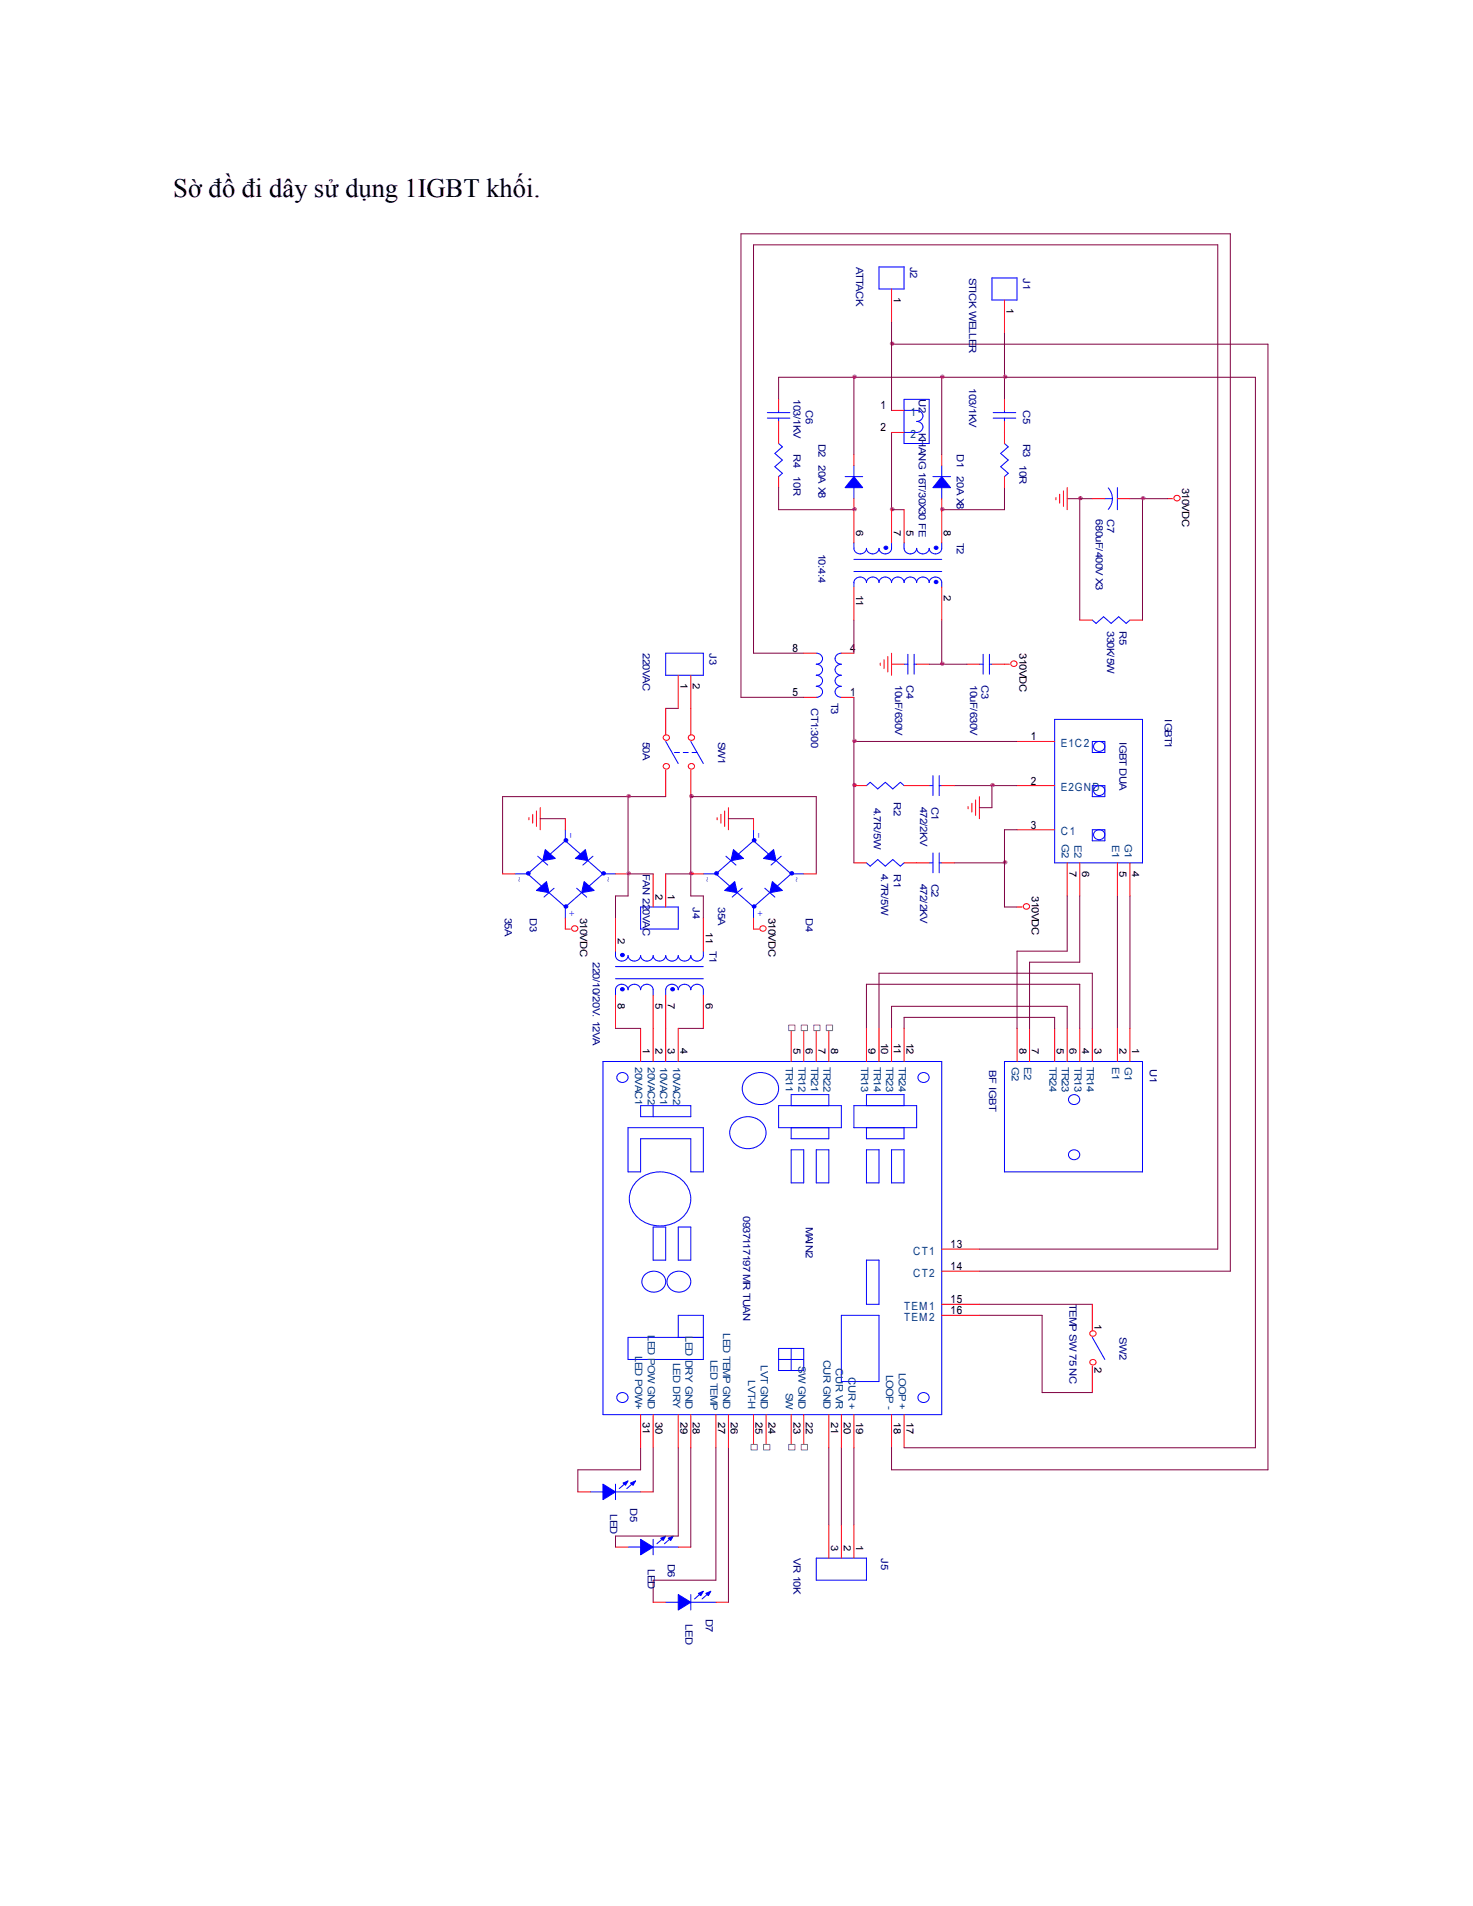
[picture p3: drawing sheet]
<svg xmlns="http://www.w3.org/2000/svg" width="216mm" height="279mm" viewBox="0 0 216 279" stroke-linecap="round" stroke-linejoin="round" font-family="sans-serif">
<g fill="none" stroke="#00f" stroke-width=".15">
<path d="M145.4 40.7h3.7v3.3h-3.7zM112.5 61.3h3.3M112.5 60.5h3.3M114.1 60.2v.3M114.1 61.3v.5M123.9 69.9h2.5M125.2 68.2v1.7M125.2 71.5v1.6M136.7 69.9h2.6M138 68.2v1.7M138 71.5v1.6M97.6 95.8h5.5v3.2h-5.5z"/>
<path d="M97.6 108.7l1.8 3.2M98.9 110.3h.7M100.1 110.3h.8M101.3 108.7l1.8 3.2M101.4 110.3h.8M154.6 105.5h12.9v21h-12.9zM160.1 108.7h1.8v1.6h-1.8zM160.1 115.2h1.8v1.6h-1.8zM160.5 115.4a.76 .76 0 0 1 1.2 0 .76 .76 0 0 1-.3 1.2 .76 .76 0 0 1-.9-.2 .76 .76 0 0 1 0-1zM160.5 108.9a.77 .77 0 0 1 1.2 0 .77 .77 0 0 1-.3 1.2 .76 .76 0 0 1-.9-.2 .76 .76 0 0 1 0-1zM90.2 139.4v.7a.93 .93 0 0 0 .9 .8 .93 .93 0 0 0 1-.8 .93 .93 0 0 0 .9 .8 .93 .93 0 0 0 .9-.8M93.9 133h5.5v3.2h-5.5z"/>
<path d="M103.1 139.4v.7a.93 .93 0 0 1-.9 .8 .93 .93 0 0 1-.9-.8 .93 .93 0 0 1-1 .8 .93 .93 0 0 1-.9-.8 .93 .93 0 0 1-.9 .8 .93 .93 0 0 1-.9-.8 .93 .93 0 0 1-.9 .8 .93 .93 0 0 1-1-.8 .93 .93 0 0 1-.9 .8 .93 .93 0 0 1-.9-.8M127 126.5l.6 .5 1.1-1 1.1 1 1.1-1 1.1 1 .5-.5M160.1 121.6h1.8v1.7h-1.8zM160.5 121.8a.76 .76 0 0 1 1.2 .1 .76 .76 0 0 1-.3 1.1 .76 .76 0 0 1-.9-.2 .76 .76 0 0 1 0-1zM90.2 141.7h12.9M90.2 143.5h12.9M93.9 145.1a.93 .93 0 0 1 .9-.8 .93 .93 0 0 1 .9 .8v.8M93.9 145.1a.93 .93 0 0 0-.9-.8 .93 .93 0 0 0-.9 .8 .93 .93 0 0 0-1-.8 .93 .93 0 0 0-.9 .8v.8M97.6 145.9v-.8a.93 .93 0 0 1 .9-.8 .93 .93 0 0 1 .9 .8 .93 .93 0 0 1 .9-.8 .93 .93 0 0 1 1 .8 .93 .93 0 0 1 .9-.8 .93 .93 0 0 1 .9 .8v.8M97.6 234.9h1.8M101.3 233.7v2.3M101.3 234.9h3.6"/>
<path d="M102.9 233.4l-1.1 1M104 233.4l-1.1 1"/>
</g>
<g fill="none" stroke="#f00" stroke-width=".15">
<path d="M114.1 58.5v1.7M147.2 44v4.8M114.1 61.8v1.6M125.2 66.6v1.6M125.2 73.1v1.6M138 66.6v1.6M138 73.1v1.6M99.4 99v4.8M101.3 99v4.8M147.2 97.4h.8M105.1 119.9v.3M105.7 119.4v1.3"/>
<path d="M106.2 118.9v2.2M106.8 118.4v3.2M149.1 115.2h5.5M149.1 108.7h5.5M90.2 134.6v4.8M95.7 128.1v4.9M97.6 128.1v4.9M103.1 134.6v4.8M125.2 126.5h1.8M132.5 126.5h1.9M149.1 133h.7M149.1 121.6h5.5"/>
<path d="M156.4 126.5v4.8M158.3 126.5v4.8M163.8 126.5v4.8M165.6 126.5v4.8M90.2 145.9v4.9M95.7 145.9v4.9M97.6 145.9v4.9M103.1 145.9v4.9M95.7 234.9h1.9M104.9 234.9h1.9"/>
<circle cx="148.6" cy="97.3" r=".43"/>
<circle cx="150.4" cy="132.8" r=".43"/>
</g>
<g fill="none" stroke="#800040" stroke-width=".15">
<path d="M130.7 50.5h55.1v165M138 55.3h-23.9v3.2M147.2 55.3v3.2M184 55.3v156.9M130.7 63.4v11.3M147.2 71.5v3.2h-9.2M165.6 73.1h1.9M110.4 95.8h7.4M73.7 116.8v11.3M97.6 103.8h1.8M119.6 116.8v11.3M125.2 102.2v6.5"/>
<path d="M139.9 115.2h5.5M90.2 131.3v3.3M101.3 128.1v3.2M139.9 126.5h7.3M130.7 147.5v3.3M132.5 149.1v1.7M150.9 141h7.4M160.1 142.7h-31.3v8.1M143.5 191.2h16.6M143.5 192.8h9.2v11.3M84.7 215.5v3.2M93.9 212.2v3.3"/>
<path d="M99.4 212.2v13M125.2 212.2v11.4M95.7 231.6v3.3"/>
</g>
<g fill="#f0f" stroke="#f0f" stroke-width=".15">
<circle cx="147.3" cy="126.4" r=".26"/>
<circle cx="130.8" cy="50.4" r=".26"/>
<circle cx="130.8" cy="74.6" r=".26"/>
<circle cx="125.2" cy="55.2" r=".26"/>
<circle cx="138.1" cy="74.6" r=".26"/>
</g>
<g fill="#00f" stroke="#00f" stroke-width=".15">
<path d="M138 69.9l1.3 1.6h-2.6z" fill-rule="evenodd"/>
<path d="M99.4 233.7l1.9 1.2-1.9 1.1z" fill-rule="evenodd"/>
<path d="M103.5 233.6l.7-.3-.4 .6z" fill-rule="evenodd"/>
<path d="M102.4 233.6l.7-.3-.4 .6z" fill-rule="evenodd"/>
<path d="M125.2 69.9l1.2 1.6h-2.5z" fill-rule="evenodd"/>
<circle cx="98.6" cy="145" r=".26"/>
<circle cx="91.2" cy="145" r=".26"/>
<circle cx="91.2" cy="140" r=".26"/>
</g>
<circle cx="101.3" cy="108.1" r=".43" fill="#fff" stroke="#f00" stroke-width=".15"/>
<path d="M101.3 103.8v3.9" fill="none" stroke="#f00" stroke-width=".15"/>
<circle cx="101.3" cy="112.3" r=".43" fill="#fff" stroke="#f00" stroke-width=".15"/>
<path d="M101.3 112.9v3.9" fill="none" stroke="#f00" stroke-width=".15"/>
<circle cx="97.7" cy="108.1" r=".43" fill="#fff" stroke="#f00" stroke-width=".15"/>
<path d="M97.6 103.8v3.9" fill="none" stroke="#f00" stroke-width=".15"/>
<circle cx="97.7" cy="112.3" r=".43" fill="#fff" stroke="#f00" stroke-width=".15"/>
<g fill="none" stroke="#f00" stroke-width=".15">
<path d="M130.7 42.4v4.8M147.2 58.5v1.7M114.1 63.4v1.6M114.1 69.9v1.6M125.2 74.7v4.9M130.7 60.2h1.8M130.7 63.4h1.8M130.7 74.7v4.9M132.5 74.7v4.9M138 74.7v4.9M147.2 61.8v3.2M147.2 69.9v1.6"/>
<path d="M160.1 73.1h1.8M163.8 73.1h1.8M171.1 73.1h.8M117.8 95.8h1.8M123.3 95.8h1.9M125.2 86v4.9M129 97.2v.3M129.6 96.7v1.3M130.1 96.2v2.3M130.7 97.4h1.8M130.7 95.8v3.2M134.4 97.4h1.8"/>
<path d="M138 86v4.9M141.7 97.4h1.8M145.4 97.4h1.8M158.3 90.9h1.8M165.6 90.9h1.9M77.5 119.9v.3M78.1 119.4v1.3M78.6 118.9v2.2M79.2 118.4v3.2M97.6 112.9v3.9M117.8 102.2h1.8M123.3 102.2h1.9"/>
<path d="M134.4 115.2h1.8M138 115.2h1.9M141.9 118.2v.4M142.4 117.8v1.2M143 117.3v2.2M143.5 116.8v3.2M73.7 128.1h1.8M82.9 120v1.6M82.9 134.6v1.6M90.2 128.1h1.9M110.4 136.2h.8M134.4 126.5h1.8"/>
<path d="M138 126.5h1.9M149.1 150.8v4.8M150.9 150.8v4.8M154.6 150.8v4.8M156.4 150.8v4.8M158.3 150.8v4.8M160.1 150.8v4.8M163.8 150.8v4.8M165.6 150.8v4.8M84.7 218.7h1.8M93.9 218.7h1.8M90.2 226.8h1.9"/>
<path d="M99.4 226.8h1.9M121.5 223.6v4.8M123.3 223.6v4.8M125.2 223.6v4.8"/>
<circle cx="172.5" cy="73" r=".43"/>
<circle cx="111.8" cy="136.1" r=".43"/>
</g>
<g fill="none" stroke="#800040" stroke-width=".15">
<path d="M125.2 55.3v11.3M130.7 47.2v3.3M147.2 48.8v6.5M114.1 71.5v3.2h11.1M130.7 74.7h1.8M156.4 73.1h3.7M158.3 73.1v17.8M167.5 73.1h3.6M110.4 95.8v-59.9h68.1v147.2h-35M136.2 97.4h5.5M138 90.9v6.5M92.1 116.8h5.5"/>
<path d="M101.3 116.8v11.3M108.6 102.2v-67.9h71.7v152h-36.8M125.2 115.2v11.3M143.5 118.4h1.9M95.7 128.1h-3.6v3.2M101.3 131.3h1.8v3.3M106.8 120h3.6M147.2 121.6v4.9M147.2 133h1.9M156.4 131.3v8.1M158.3 131.3v9.7M163.8 131.3v19.5"/>
<path d="M99.4 150.8h3.7M127 150.8v-6.5h31.3v6.5M130.7 147.5h25.7v3.3M132.5 149.1h22.1v1.7M160.1 142.7v8.1M84.7 215.5h9.2M106.8 212.2v22.7M121.5 212.2v11.4M123.3 212.2v11.4M90.2 225.2h9.2M95.7 231.6h9.2"/>
</g>
<g fill="#f0f" stroke="#f0f" stroke-width=".15">
<circle cx="125.2" cy="115.1" r=".26"/>
<circle cx="158.4" cy="73" r=".26"/>
<circle cx="101.3" cy="116.7" r=".26"/>
<circle cx="101.3" cy="128" r=".26"/>
<circle cx="125.2" cy="74.6" r=".26"/>
<circle cx="138.1" cy="97.3" r=".26"/>
</g>
<g fill="none" stroke="#00f" stroke-width=".15">
<path d="M128.8 39.1h3.7v3.3h-3.7zM132.5 58.5h3.7v6.5h-3.7zM114.1 65l.6 .5-1.1 1 1.1 .9-1.1 1 1.1 1-.6 .5M125.2 79.6v.8a.93 .93 0 0 0 .9 .8 .93 .93 0 0 0 .9-.8 .93 .93 0 0 0 .9 .8 .93 .93 0 0 0 .9-.8 .93 .93 0 0 0 1 .8 .93 .93 0 0 0 .9-.8v-.8M132.5 60.2h1.9a.82 .82 0 0 1 .9 .8 .82 .82 0 0 1-.9 .8 .82 .82 0 0 1 .9 .8 .82 .82 0 0 1-.9 .8h-1.9M132.5 79.6v.8a.93 .93 0 0 0 .9 .8 .93 .93 0 0 0 1-.8 .93 .93 0 0 0 .9 .8 .93 .93 0 0 0 .9-.8 .93 .93 0 0 0 .9 .8 .93 .93 0 0 0 .9-.8v-.8M145.6 61.3h3.3M145.6 60.5h3.3M147.2 60.2v.3M147.2 61.3v.5M147.2 65l.6 .5-1.1 1 1.1 .9-1.1 1 1.1 1-.6 .5M161.9 73.1h1.1"/>
<path d="M162.4 71.5a2.38 2.38 0 0 1 .6 1.6M163 73.1a2.38 2.38 0 0 1-.6 1.6M163.8 71.5v3.2M119.6 95.8a.82 .82 0 0 1 1 .8 .82 .82 0 0 1-1 .8 .82 .82 0 0 1 1 .8 .82 .82 0 0 1-1 .8 .82 .82 0 0 1 1 .8 .82 .82 0 0 1-1 .8M123.3 95.8a.82 .82 0 0 0-.9 .8 .82 .82 0 0 0 .9 .8 .82 .82 0 0 0-.9 .8 .82 .82 0 0 0 .9 .8 .82 .82 0 0 0-.9 .8 .82 .82 0 0 0 .9 .8M125.2 86v-.6a.93 .93 0 0 1 .9-.8 .93 .93 0 0 1 .9 .8 .93 .93 0 0 1 .9-.8 .93 .93 0 0 1 .9 .8 .93 .93 0 0 1 1-.8 .93 .93 0 0 1 .9 .8 .93 .93 0 0 1 .9-.8 .93 .93 0 0 1 .9 .8 .93 .93 0 0 1 .9-.8 .93 .93 0 0 1 1 .8 .93 .93 0 0 1 .9-.8 .93 .93 0 0 1 .9 .8 .93 .93 0 0 1 .9-.8 .93 .93 0 0 1 .9 .8v.6M125.2 83.8h12.8M125.2 82h12.8M132.5 97.4h.6M133.1 95.9v2.9M134 97.4h.4M134 95.9v2.9"/>
<path d="M143.5 97.4h.6M144.1 95.9v2.9M145 97.4h.4M145 95.9v2.9M160.1 90.9l.6 .5 1.1-1 1.1 1 1.1-1 1.1 1 .5-.5M119.6 100.6a.82 .82 0 0 1 1 .8 .82 .82 0 0 1-1 .8M123.3 100.6a.82 .82 0 0 0-.9 .8 .82 .82 0 0 0 .9 .8M136.2 115.2h.5M136.7 113.7v2.9M137.7 115.2h.3M137.7 113.7v2.9M75.5 128.1h2"/>
<path d="M78.8 125.5l1.5 1.3M79.5 126.2l-2.2 1.9 2.2 1.9M80.5 130.9l2.4 2.1M81.2 130.2l-1.5 1.3M82.9 123.3l2.4 2.1M82.9 123.3l-2.4 2.1M82.9 121.6v1.7M82.9 133v1.6M84.5 130.2l1.5 1.3M85.3 130.9l-2.4 2.1M86.2 126.2l2.2 1.9M86.9 125.5l-1.5 1.3"/>
<path d="M88.4 128.1l-2.2 1.9M88.4 128.1h1.8M136.2 126.5h.5M136.7 125v2.9M137.7 125v2.9M137.7 126.5h.3M147.2 155.6h20.3v16.2h-20.3zM156.8 160.7a.76 .76 0 0 1 1.2 0 .76 .76 0 0 1-.2 1.2 .76 .76 0 0 1-1-.3 .76 .76 0 0 1 0-.9zM156.8 168.8a.76 .76 0 0 1 1.2 0 .76 .76 0 0 1-.2 1.1 .76 .76 0 0 1-1-.2 .76 .76 0 0 1 0-.9zM160.1 196l1.8 3.3M86.5 218.7h1.9M90.2 217.6v2.2"/>
<path d="M90.2 218.7h3.7M91.9 217.2l-1.1 1M93 217.2l-1.1 1M92.1 226.8h1.8M95.7 225.7v2.2M95.7 226.8h3.7M97.4 225.3l-1.1 1M98.5 225.3l-1.1 1M119.6 228.4h7.4v3.2h-7.4z"/>
</g>
<g fill="#00f" stroke="#00f" stroke-width=".15">
<path d="M93.9 225.7l1.8 1.1-1.8 1.1z" fill-rule="evenodd"/>
<path d="M97.9 225.5l.8-.3-.4 .6z" fill-rule="evenodd"/>
<path d="M96.8 225.5l.8-.3-.4 .6z" fill-rule="evenodd"/>
<path d="M85.6 129.2l1.5 1.3-1.8 .4z" fill-rule="evenodd"/>
<path d="M79.9 124.5l1.5 1.3-1.9 .4z" fill-rule="evenodd"/>
<path d="M78.6 130.5l1.5-1.3 .4 1.7z" fill-rule="evenodd"/>
<path d="M84.3 125.8l1.5-1.3 .4 1.7z" fill-rule="evenodd"/>
<path d="M88.4 217.6l1.8 1.1-1.8 1.1z" fill-rule="evenodd"/>
<path d="M92.4 217.4l.8-.3-.4 .6z" fill-rule="evenodd"/>
<path d="M91.3 217.4l.8-.3-.4 .6z" fill-rule="evenodd"/>
<circle cx="129.8" cy="80.3" r=".26"/>
<circle cx="137.2" cy="80.3" r=".26"/>
<circle cx="137.2" cy="85.3" r=".26"/>
<circle cx="88.5" cy="128" r=".26"/>
<circle cx="83" cy="132.9" r=".26"/>
<circle cx="83" cy="123.2" r=".26"/>
<circle cx="77.4" cy="128" r=".26"/>
</g>
<circle cx="160.2" cy="195.5" r=".43" fill="#fff" stroke="#f00" stroke-width=".15"/>
<path d="M160.1 191.2v3.9" fill="none" stroke="#f00" stroke-width=".15"/>
<circle cx="160.2" cy="199.7" r=".43" fill="#fff" stroke="#f00" stroke-width=".15"/>
<g fill="none" stroke="#f00" stroke-width=".15">
<path d="M154.8 72.9v.4M155.3 72.5v1.2M155.9 72v2.2M156.4 71.5v3.2M93.9 150.8v4.8M95.7 150.8v4.8M97.6 150.8v4.8M99.4 150.8v4.8M116 150.8v4.8M117.8 150.8v4.8M119.6 150.8v4.8M121.5 150.8v4.8"/>
<path d="M127 150.8v4.8M128.8 150.8v4.8M130.7 150.8v4.8M132.5 150.8v4.8M138 183.1h5.5M138 186.3h5.5M138 191.2h5.5M138 192.8h5.5M93.9 207.4v4.8M95.7 207.4v4.8M99.4 207.4v4.8M101.3 207.4v4.8"/>
<path d="M104.9 207.4v4.8M106.8 207.4v4.8M110.4 207.4v4.8M112.3 207.4v4.8M116 207.4v4.8M117.8 207.4v4.8M121.5 207.4v4.8M123.3 207.4v4.8M125.2 207.4v4.8M130.7 207.4v4.8M132.5 207.4v4.8M160.1 200.3v3.8"/>
</g>
<path d="M138 55.3v11.3M92.1 116.8v11.3M101.3 116.8h18.3M101.3 212.2v14.6" fill="none" stroke="#800040" stroke-width=".15"/>
<circle cx="92.1" cy="128" r=".26" fill="#f0f" stroke="#f0f" stroke-width=".15"/>
<g fill="none" stroke="#00f" stroke-width=".15">
<path d="M88.4 155.6h49.6v51.8h-49.6zM90.6 157.4a.76 .76 0 0 1 1.2 .1 .76 .76 0 0 1-.2 1.1 .76 .76 0 0 1-1-.2 .76 .76 0 0 1 0-1zM109.4 158.1a2.8 2.8 0 0 1 4.7 .9 2.58 2.58 0 0 1-1.1 2.5 2.58 2.58 0 0 1-2.7 .2 2.21 2.21 0 0 1-.9-3.6zM134.8 157.4a.76 .76 0 0 1 1.2 .1 .76 .76 0 0 1-.3 1.1 .76 .76 0 0 1-1-.2 .76 .76 0 0 1 .1-1zM92.1 165.3h11v6.5h-1.8v-4.9h-7.4v4.9h-1.8zM93.3 173.2a4.8 4.8 0 0 1 7.7 1.2 4 4 0 0 1-3.4 5.2 4.4 4.4 0 0 1-5.4-3.9 3.7 3.7 0 0 1 1.1-2.5zM93.9 162.1h7.4v1.6h-7.4zM95.7 162.1v1.6M95.7 179.9h1.9v4.8h-1.9zM99.4 179.9h1.9v4.8h-1.9zM107.5 164.6a2.8 2.8 0 0 1 4.7 .9 2.58 2.58 0 0 1-1.1 2.5 2.58 2.58 0 0 1-2.7 .1 2.21 2.21 0 0 1-.9-3.5zM114.1 162.1h9.2v3.2h-9.2z"/>
<path d="M116 165.3v1.6h5.5v-1.6M116 162.1v-1.6h5.5v1.6M116 168.5h1.8v4.9h-1.8zM119.6 168.5h1.9v4.9h-1.9zM125.2 162.1h9.2v3.2h-9.2zM127 162.1v-1.6h5.5v1.6M127 165.3v1.6h5.5v-1.6M127 168.5h1.8v4.9h-1.8zM130.7 168.5h1.8v4.9h-1.8zM94.6 186.8a1.73 1.73 0 0 1 2-.3 1.73 1.73 0 0 1 .9 1.8 1.79 1.79 0 0 1-1.9 1.1 1.79 1.79 0 0 1-1.5-1.5v-.4zM98.3 186.8a1.73 1.73 0 0 1 2-.3 1.73 1.73 0 0 1 .9 1.8 1.79 1.79 0 0 1-1.9 1.1 1.79 1.79 0 0 1-1.5-1.5v-.4zM99.4 196v-3.2h3.7v6.5h-11v-3.3h11"/>
<path d="M114.1 197.7h3.7v3.2h-3.7zM114.1 199.3h3.7M116 197.7v3.2M123.3 192.8h5.5v9.7h-5.5zM127 184.7h1.8v6.5h-1.8zM90.6 204.3a.77 .77 0 0 1 1.2 .1 .77 .77 0 0 1-.2 1.1 .76 .76 0 0 1-1-.2 .76 .76 0 0 1 0-1zM134.8 204.3a.77 .77 0 0 1 1.2 .1 .77 .77 0 0 1-.3 1.1 .76 .76 0 0 1-1-.2 .76 .76 0 0 1 .1-1z"/>
</g>
<g fill="#fff" stroke="#808080" stroke-width=".15">
<path d="M115.6 150.3h.9v.8h-.9z" fill-rule="evenodd"/>
<path d="M117.4 150.3h1v.8h-1z" fill-rule="evenodd"/>
<path d="M119.3 150.3h.9v.8h-.9z" fill-rule="evenodd"/>
<path d="M121.1 150.3h.9v.8h-.9z" fill-rule="evenodd"/>
<path d="M117.4 211.7h1v.9h-1z" fill-rule="evenodd"/>
<path d="M115.6 211.7h.9v.9h-.9z" fill-rule="evenodd"/>
<path d="M111.9 211.7h.9v.9h-.9z" fill-rule="evenodd"/>
<path d="M110.1 211.7h.9v.9h-.9z" fill-rule="evenodd"/>
</g>
<g fill="none" stroke="#800040" stroke-width=".15">
<path d="M130.7 50.5v9.7M138 55.3h46M167.5 73.1v17.8M125.2 90.9v4.9M73.7 116.8h18.4M108.6 102.2h9.2M149.1 108.7h-23.9v6.5M149.1 115.2h-3.7v3.2M79.2 120h3.7M90.2 131.3h1.9M97.6 128.1h3.7M147.2 126.5v6.5"/>
<path d="M147.2 121.6h1.9M156.4 139.4h-7.3v11.4M165.6 131.3v19.5M90.2 150.8h3.7M150.9 141v9.8M95.7 212.2v6.5M104.9 212.2v19.4M130.7 212.2v3.3h55.1M132.5 212.2h51.5M152.7 204.1h7.4M90.2 225.2v1.6"/>
</g>
<g fill="none" stroke="#00f" stroke-width=".15">
<path d="M127 115.2l.6-.5 1.1 .9 1.1-.9 1.1 .9 1.1-.9 .5 .5M103.1 128.1h2M106.4 125.5l1.5 1.3M107.1 126.2l-2.2 1.9 2.2 1.9M108.1 130.9l2.3 2.1M108.8 130.2l-1.5 1.3M110.4 123.3l2.4 2.1M110.4 123.3l-2.3 2.1M110.4 121.6v1.7M110.4 133v1.6M112.1 130.2l1.5 1.3M112.8 130.9l-2.4 2.1"/>
<path d="M113.8 126.2l2.2 1.9M114.5 125.5l-1.5 1.3M116 128.1l-2.2 1.9M116 128.1h1.8"/>
</g>
<g fill="#00f" stroke="#00f" stroke-width=".15">
<path d="M113.2 129.2l1.5 1.3-1.9 .4z" fill-rule="evenodd"/>
<path d="M107.5 124.5l1.5 1.3-1.9 .4z" fill-rule="evenodd"/>
<path d="M106.2 130.5l1.5-1.3 .4 1.7z" fill-rule="evenodd"/>
<path d="M111.9 125.8l1.5-1.3 .4 1.7z" fill-rule="evenodd"/>
<circle cx="116.1" cy="128" r=".26"/>
<circle cx="110.5" cy="132.9" r=".26"/>
<circle cx="110.5" cy="123.2" r=".26"/>
<circle cx="105" cy="128" r=".26"/>
</g>
<g fill="none" stroke="#f00" stroke-width=".15">
<path d="M125.2 115.2h1.8M132.5 115.2h1.9M82.9 136.2h.7M101.3 128.1h1.8M110.4 120v1.6M110.4 134.6v1.6M117.8 128.1h1.8"/>
<circle cx="84.2" cy="136.1" r=".43"/>
</g>
<g fill="#f0f" stroke="#f0f" stroke-width=".15">
<circle cx="125.2" cy="108.6" r=".26"/>
<circle cx="167.5" cy="73" r=".26"/>
<circle cx="138.1" cy="55.2" r=".26"/>
<circle cx="147.3" cy="55.2" r=".26"/>
<circle cx="145.5" cy="115.1" r=".26"/>
<circle cx="92.1" cy="116.7" r=".26"/>
</g>
<text font-size="3.9" x="25.4" y="28.9">Sờ đồ đi dây sử dụng 1IGBT khối.</text>
<g font-size="1.7">
<text x="129" y="60">1</text>
<text x="129" y="63.2">2</text>
<text x="116.2" y="95.6">8</text>
<text x="124.6" y="95.6">4</text>
<text x="116.2" y="102.1">5</text>
<text x="124.6" y="102.1">1</text>
<text x="151.1" y="108.5">1</text>
<text x="151.1" y="115">2</text>
<text x="151.1" y="121.5">3</text>
<text x="139.3" y="183">13</text>
<text x="139.3" y="186.2">14</text>
<text x="139.3" y="191">15</text>
<text x="139.3" y="192.7">16</text>
</g>
<g font-size="1.7" fill="#004080">
<text x="133.4" y="61">1</text>
<text x="133.4" y="64.2">2</text>
<text x="155.5" y="109.5">E1C2</text>
<text x="155.5" y="116">E2GND</text>
<text x="155.5" y="122.5">C1</text>
<text x="133.8" y="183.9">CT1</text>
<text x="133.8" y="187.2">CT2</text>
<text x="132.5" y="192">TEM1</text>
<text x="132.5" y="193.6">TEM2</text>
</g>
<g font-size="1.5" fill="#000080">
<text x="125.5" y="39.1" transform="rotate(90 125.5 39.1)">ATTACK</text>
<text x="133.4" y="39.1" transform="rotate(90 133.4 39.1)">J2</text>
<text x="142" y="40.8" transform="rotate(90 142 40.8)">STICK WELLE</text>
<text x="150" y="40.8" transform="rotate(90 150 40.8)">J1</text>
<text x="142" y="50.6" transform="rotate(90 142 50.6)">R</text>
<text x="116.3" y="58.5" transform="rotate(90 116.3 58.5)">103/1KV</text>
<text x="134.7" y="58.5" transform="rotate(90 134.7 58.5)">U2</text>
<text x="142" y="56.9" transform="rotate(90 142 56.9)">103/1KV</text>
<text x="118.1" y="60.1" transform="rotate(90 118.1 60.1)">C6</text>
<text x="120" y="65" transform="rotate(90 120 65)">D2</text>
<text x="134.7" y="63.4" transform="rotate(90 134.7 63.4)">KHANG 16T/30X30 FE</text>
<text x="150" y="60.1" transform="rotate(90 150 60.1)">C5</text>
<text x="150" y="65" transform="rotate(90 150 65)">R3</text>
<text x="116.3" y="66.6" transform="rotate(90 116.3 66.6)">R4</text>
<text x="116.3" y="69.8" transform="rotate(90 116.3 69.8)">10R</text>
<text x="120" y="68.2" transform="rotate(90 120 68.2)">20A X8</text>
<text x="140.2" y="66.6" transform="rotate(90 140.2 66.6)">D1</text>
<text x="140.2" y="69.8" transform="rotate(90 140.2 69.8)">20A X8</text>
<text x="149.4" y="68.2" transform="rotate(90 149.4 68.2)">10R</text>
<text x="160.6" y="76.1" transform="rotate(90 160.6 76.1)">680uF/400V X3</text>
<text x="162.3" y="76.1" transform="rotate(90 162.3 76.1)">C7</text>
<text x="120" y="81.2" transform="rotate(90 120 81.2)">10:4:4</text>
<text x="140.2" y="79.6" transform="rotate(90 140.2 79.6)">T2</text>
<text x="94.2" y="95.7" transform="rotate(90 94.2 95.7)">220VAC</text>
<text x="104" y="95.7" transform="rotate(90 104 95.7)">J3</text>
<text x="162.3" y="92.5" transform="rotate(90 162.3 92.5)">330K/5W</text>
<text x="164.1" y="92.5" transform="rotate(90 164.1 92.5)">R5</text>
<text x="131.2" y="100.4" transform="rotate(90 131.2 100.4)">10uF/630V</text>
<text x="132.9" y="100.4" transform="rotate(90 132.9 100.4)">C4</text>
<text x="142.2" y="100.4" transform="rotate(90 142.2 100.4)">10uF/630V</text>
<text x="143.9" y="100.4" transform="rotate(90 143.9 100.4)">C3</text>
<text x="118.9" y="103.8" transform="rotate(90 118.9 103.8)">CT1:300</text>
<text x="121.8" y="103" transform="rotate(90 121.8 103)">T3</text>
<text x="170.8" y="105.4" transform="rotate(90 170.8 105.4)">IGBT1</text>
<text x="94.2" y="108.7" transform="rotate(90 94.2 108.7)">50A</text>
<text x="105.3" y="108.7" transform="rotate(90 105.3 108.7)">SW1</text>
<text x="164.1" y="108.7" transform="rotate(90 164.1 108.7)">IGBT DUA</text>
<text x="128.1" y="118.4" transform="rotate(90 128.1 118.4)">4.7R/5W</text>
<text x="131" y="117.6" transform="rotate(90 131 117.6)">R2</text>
<text x="134.9" y="118.2" transform="rotate(90 134.9 118.2)">472/2KV</text>
<text x="136.5" y="118.2" transform="rotate(90 136.5 118.2)">C1</text>
<text x="94.2" y="128.1" transform="rotate(90 94.2 128.1)">FAN 22</text>
<text x="129.2" y="128.1" transform="rotate(90 129.2 128.1)">4.7R/5W</text>
<text x="131" y="128.1" transform="rotate(90 131 128.1)">R1</text>
<text x="134.9" y="129.6" transform="rotate(90 134.9 129.6)">472/2KV</text>
<text x="136.5" y="129.6" transform="rotate(90 136.5 129.6)">C2</text>
<text x="74" y="134.6" transform="rotate(90 74 134.6)">35A</text>
<text x="77.6" y="134.6" transform="rotate(90 77.6 134.6)">D3</text>
<text x="94.2" y="133.3" transform="rotate(90 94.2 133.3)">0VAC</text>
<text x="101.6" y="133" transform="rotate(90 101.6 133)">J4</text>
<text x="105.3" y="133" transform="rotate(90 105.3 133)">35A</text>
<text x="118.1" y="134.6" transform="rotate(90 118.1 134.6)">D4</text>
<text x="86.9" y="141" transform="rotate(90 86.9 141)">220/10/20V. 12VA</text>
<text x="104" y="139.4" transform="rotate(90 104 139.4)">T1</text>
<text x="145" y="156.9" transform="rotate(90 145 156.9)">BF IGBT</text>
<text x="168.5" y="156.8" transform="rotate(90 168.5 156.8)">U1</text>
<text x="108.9" y="178.3" transform="rotate(90 108.9 178.3)">0937117197 MR TUAN</text>
<text x="118.1" y="179.9" transform="rotate(90 118.1 179.9)">MAIN2</text>
<text x="156.7" y="191.2" transform="rotate(90 156.7 191.2)">TEMP SW 75 NC</text>
<text x="164.1" y="196" transform="rotate(90 164.1 196)">SW2</text>
<text x="89.4" y="222" transform="rotate(90 89.4 222)">LED</text>
<text x="92.4" y="221.1" transform="rotate(90 92.4 221.1)">D5</text>
<text x="95" y="230" transform="rotate(90 95 230)">LED</text>
<text x="97.9" y="229.2" transform="rotate(90 97.9 229.2)">D6</text>
<text x="116.3" y="228.4" transform="rotate(90 116.3 228.4)">VR 10K</text>
<text x="129.2" y="228.4" transform="rotate(90 129.2 228.4)">J5</text>
<text x="100.5" y="238.1" transform="rotate(90 100.5 238.1)">LED</text>
<text x="103.4" y="237.3" transform="rotate(90 103.4 237.3)">D7</text>
</g>
<g font-size="1.5">
<text x="131" y="43.5" transform="rotate(90 131 43.5)">1</text>
<text x="147.5" y="45.1" transform="rotate(90 147.5 45.1)">1</text>
<text x="173.3" y="71.5" transform="rotate(90 173.3 71.5)">310VDC</text>
<text x="125.5" y="77.6" transform="rotate(90 125.5 77.6)">6</text>
<text x="131" y="77.6" transform="rotate(90 131 77.6)">7</text>
<text x="132.9" y="77.6" transform="rotate(90 132.9 77.6)">5</text>
<text x="138.4" y="77.6" transform="rotate(90 138.4 77.6)">8</text>
<text x="125.5" y="87.2" transform="rotate(90 125.5 87.2)">11</text>
<text x="138.4" y="87.2" transform="rotate(90 138.4 87.2)">2</text>
<text x="149.4" y="95.7" transform="rotate(90 149.4 95.7)">310VDC</text>
<text x="99.7" y="100.1" transform="rotate(90 99.7 100.1)">1</text>
<text x="101.6" y="100.1" transform="rotate(90 101.6 100.1)">2</text>
<text x="96.1" y="131" transform="rotate(90 96.1 131)">2</text>
<text x="97.9" y="131" transform="rotate(90 97.9 131)">1</text>
<text x="151.2" y="131.4" transform="rotate(90 151.2 131.4)">310VDC</text>
<text x="156.7" y="127.6" transform="rotate(90 156.7 127.6)">7</text>
<text x="158.6" y="127.6" transform="rotate(90 158.6 127.6)">6</text>
<text x="164.1" y="127.6" transform="rotate(90 164.1 127.6)">5</text>
<text x="166" y="127.6" transform="rotate(90 166 127.6)">4</text>
<text x="85" y="134.6" transform="rotate(90 85 134.6)">310VDC</text>
<text x="90.6" y="137.5" transform="rotate(90 90.6 137.5)">2</text>
<text x="103.4" y="136.7" transform="rotate(90 103.4 136.7)">11</text>
<text x="112.6" y="134.6" transform="rotate(90 112.6 134.6)">310VDC</text>
<text x="90.6" y="147" transform="rotate(90 90.6 147)">8</text>
<text x="96.1" y="147" transform="rotate(90 96.1 147)">5</text>
<text x="97.9" y="147" transform="rotate(90 97.9 147)">7</text>
<text x="103.4" y="147" transform="rotate(90 103.4 147)">6</text>
<text x="94.2" y="153.7" transform="rotate(90 94.2 153.7)">1</text>
<text x="96.1" y="153.7" transform="rotate(90 96.1 153.7)">2</text>
<text x="97.9" y="153.7" transform="rotate(90 97.9 153.7)">3</text>
<text x="99.7" y="153.7" transform="rotate(90 99.7 153.7)">4</text>
<text x="116.3" y="153.7" transform="rotate(90 116.3 153.7)">5</text>
<text x="118.1" y="153.7" transform="rotate(90 118.1 153.7)">6</text>
<text x="120" y="153.7" transform="rotate(90 120 153.7)">7</text>
<text x="121.8" y="153.7" transform="rotate(90 121.8 153.7)">8</text>
<text x="127.3" y="153.7" transform="rotate(90 127.3 153.7)">9</text>
<text x="129.2" y="152.9" transform="rotate(90 129.2 152.9)">10</text>
<text x="131" y="152.9" transform="rotate(90 131 152.9)">11</text>
<text x="132.9" y="152.9" transform="rotate(90 132.9 152.9)">12</text>
<text x="149.4" y="153.7" transform="rotate(90 149.4 153.7)">8</text>
<text x="151.2" y="153.7" transform="rotate(90 151.2 153.7)">7</text>
<text x="154.9" y="153.7" transform="rotate(90 154.9 153.7)">5</text>
<text x="156.7" y="153.7" transform="rotate(90 156.7 153.7)">6</text>
<text x="158.6" y="153.7" transform="rotate(90 158.6 153.7)">4</text>
<text x="160.4" y="153.7" transform="rotate(90 160.4 153.7)">3</text>
<text x="164.1" y="153.7" transform="rotate(90 164.1 153.7)">2</text>
<text x="166" y="153.7" transform="rotate(90 166 153.7)">1</text>
<text x="160.4" y="194.1" transform="rotate(90 160.4 194.1)">1</text>
<text x="160.4" y="200.4" transform="rotate(90 160.4 200.4)">2</text>
<text x="94.2" y="208.5" transform="rotate(90 94.2 208.5)">31</text>
<text x="96.1" y="208.5" transform="rotate(90 96.1 208.5)">30</text>
<text x="99.7" y="208.5" transform="rotate(90 99.7 208.5)">29</text>
<text x="101.6" y="208.5" transform="rotate(90 101.6 208.5)">28</text>
<text x="105.3" y="208.5" transform="rotate(90 105.3 208.5)">27</text>
<text x="107.1" y="208.5" transform="rotate(90 107.1 208.5)">26</text>
<text x="110.8" y="208.5" transform="rotate(90 110.8 208.5)">25</text>
<text x="112.6" y="208.5" transform="rotate(90 112.6 208.5)">24</text>
<text x="116.3" y="208.5" transform="rotate(90 116.3 208.5)">23</text>
<text x="118.1" y="208.5" transform="rotate(90 118.1 208.5)">22</text>
<text x="121.8" y="208.5" transform="rotate(90 121.8 208.5)">21</text>
<text x="123.7" y="208.5" transform="rotate(90 123.7 208.5)">20</text>
<text x="125.5" y="208.5" transform="rotate(90 125.5 208.5)">19</text>
<text x="131" y="208.5" transform="rotate(90 131 208.5)">18</text>
<text x="132.9" y="208.5" transform="rotate(90 132.9 208.5)">17</text>
<text x="121.8" y="226.5" transform="rotate(90 121.8 226.5)">3</text>
<text x="123.7" y="226.5" transform="rotate(90 123.7 226.5)">2</text>
<text x="125.5" y="226.5" transform="rotate(90 125.5 226.5)">1</text>
</g>
<g font-size="1.5" fill="#004080">
<text x="155.6" y="123.7" transform="rotate(90 155.6 123.7)">G2</text>
<text x="157.5" y="123.9" transform="rotate(90 157.5 123.9)">E2</text>
<text x="163" y="123.9" transform="rotate(90 163 123.9)">E1</text>
<text x="164.9" y="123.7" transform="rotate(90 164.9 123.7)">G1</text>
<text x="93.1" y="156.4" transform="rotate(90 93.1 156.4)">20VAC1</text>
<text x="95" y="156.4" transform="rotate(90 95 156.4)">20VAC2</text>
<text x="96.8" y="156.4" transform="rotate(90 96.8 156.4)">10VAC1</text>
<text x="98.6" y="156.4" transform="rotate(90 98.6 156.4)">10VAC2</text>
<text x="115.2" y="156.4" transform="rotate(90 115.2 156.4)">TR11</text>
<text x="117" y="156.4" transform="rotate(90 117 156.4)">TR12</text>
<text x="118.9" y="156.4" transform="rotate(90 118.9 156.4)">TR21</text>
<text x="120.7" y="156.4" transform="rotate(90 120.7 156.4)">TR22</text>
<text x="126.2" y="156.4" transform="rotate(90 126.2 156.4)">TR13</text>
<text x="128.1" y="156.4" transform="rotate(90 128.1 156.4)">TR14</text>
<text x="129.9" y="156.4" transform="rotate(90 129.9 156.4)">TR23</text>
<text x="131.8" y="156.4" transform="rotate(90 131.8 156.4)">TR24</text>
<text x="148.3" y="156.4" transform="rotate(90 148.3 156.4)">G2</text>
<text x="150.1" y="156.4" transform="rotate(90 150.1 156.4)">E2</text>
<text x="153.8" y="156.4" transform="rotate(90 153.8 156.4)">TR24</text>
<text x="155.6" y="156.4" transform="rotate(90 155.6 156.4)">TR23</text>
<text x="157.5" y="156.4" transform="rotate(90 157.5 156.4)">TR13</text>
<text x="159.3" y="156.4" transform="rotate(90 159.3 156.4)">TR14</text>
<text x="163" y="156.4" transform="rotate(90 163 156.4)">E1</text>
<text x="164.9" y="156.4" transform="rotate(90 164.9 156.4)">G1</text>
<text x="95" y="195.7" transform="rotate(90 95 195.7)">LED POW GND</text>
<text x="100.5" y="195.9" transform="rotate(90 100.5 195.9)">LED</text>
<text x="106" y="195.4" transform="rotate(90 106 195.4)">LED TEMP GND</text>
<text x="93.1" y="198.8" transform="rotate(90 93.1 198.8)">L</text>
<text x="93.1" y="199.6" transform="rotate(90 93.1 199.6)">ED POW+</text>
<text x="98.6" y="199.8" transform="rotate(90 98.6 199.8)">LED DRY</text>
<text x="100.5" y="199.3" transform="rotate(90 100.5 199.3)">DRY GND</text>
<text x="104.2" y="199.3" transform="rotate(90 104.2 199.3)">LED TEMP</text>
<text x="109.7" y="202.3" transform="rotate(90 109.7 202.3)">LVT-H</text>
<text x="111.5" y="200.1" transform="rotate(90 111.5 200.1)">LVT GND</text>
<text x="117" y="200.2" transform="rotate(90 117 200.2)">S</text>
<text x="117" y="201.2" transform="rotate(90 117 201.2)">W GND</text>
<text x="120.7" y="199.3" transform="rotate(90 120.7 199.3)">CUR GND</text>
<text x="122.5" y="200.6" transform="rotate(90 122.5 200.6)">CUR VR</text>
<text x="124.4" y="201.9" transform="rotate(90 124.4 201.9)">CUR +</text>
<text x="129.9" y="201.5" transform="rotate(90 129.9 201.5)">LOOP -</text>
<text x="131.8" y="201.2" transform="rotate(90 131.8 201.2)">LOOP +</text>
<text x="115.2" y="204.1" transform="rotate(90 115.2 204.1)">SW</text>
</g>
<g font-size="1.3" fill="#00f">
<text x="83.3" y="122" transform="rotate(90 83.3 122)">-</text>
<text x="110.8" y="122" transform="rotate(90 110.8 122)">-</text>
<text x="75.7" y="128.4" transform="rotate(90 75.7 128.4)">~</text>
<text x="88.8" y="128.4" transform="rotate(90 88.8 128.4)">~</text>
<text x="103.3" y="128.4" transform="rotate(90 103.3 128.4)">~</text>
<text x="116.4" y="128.4" transform="rotate(90 116.4 128.4)">~</text>
<text x="83.4" y="133.4" transform="rotate(90 83.4 133.4)">+</text>
<text x="111" y="133.4" transform="rotate(90 111 133.4)">+</text>
</g>
</svg>
